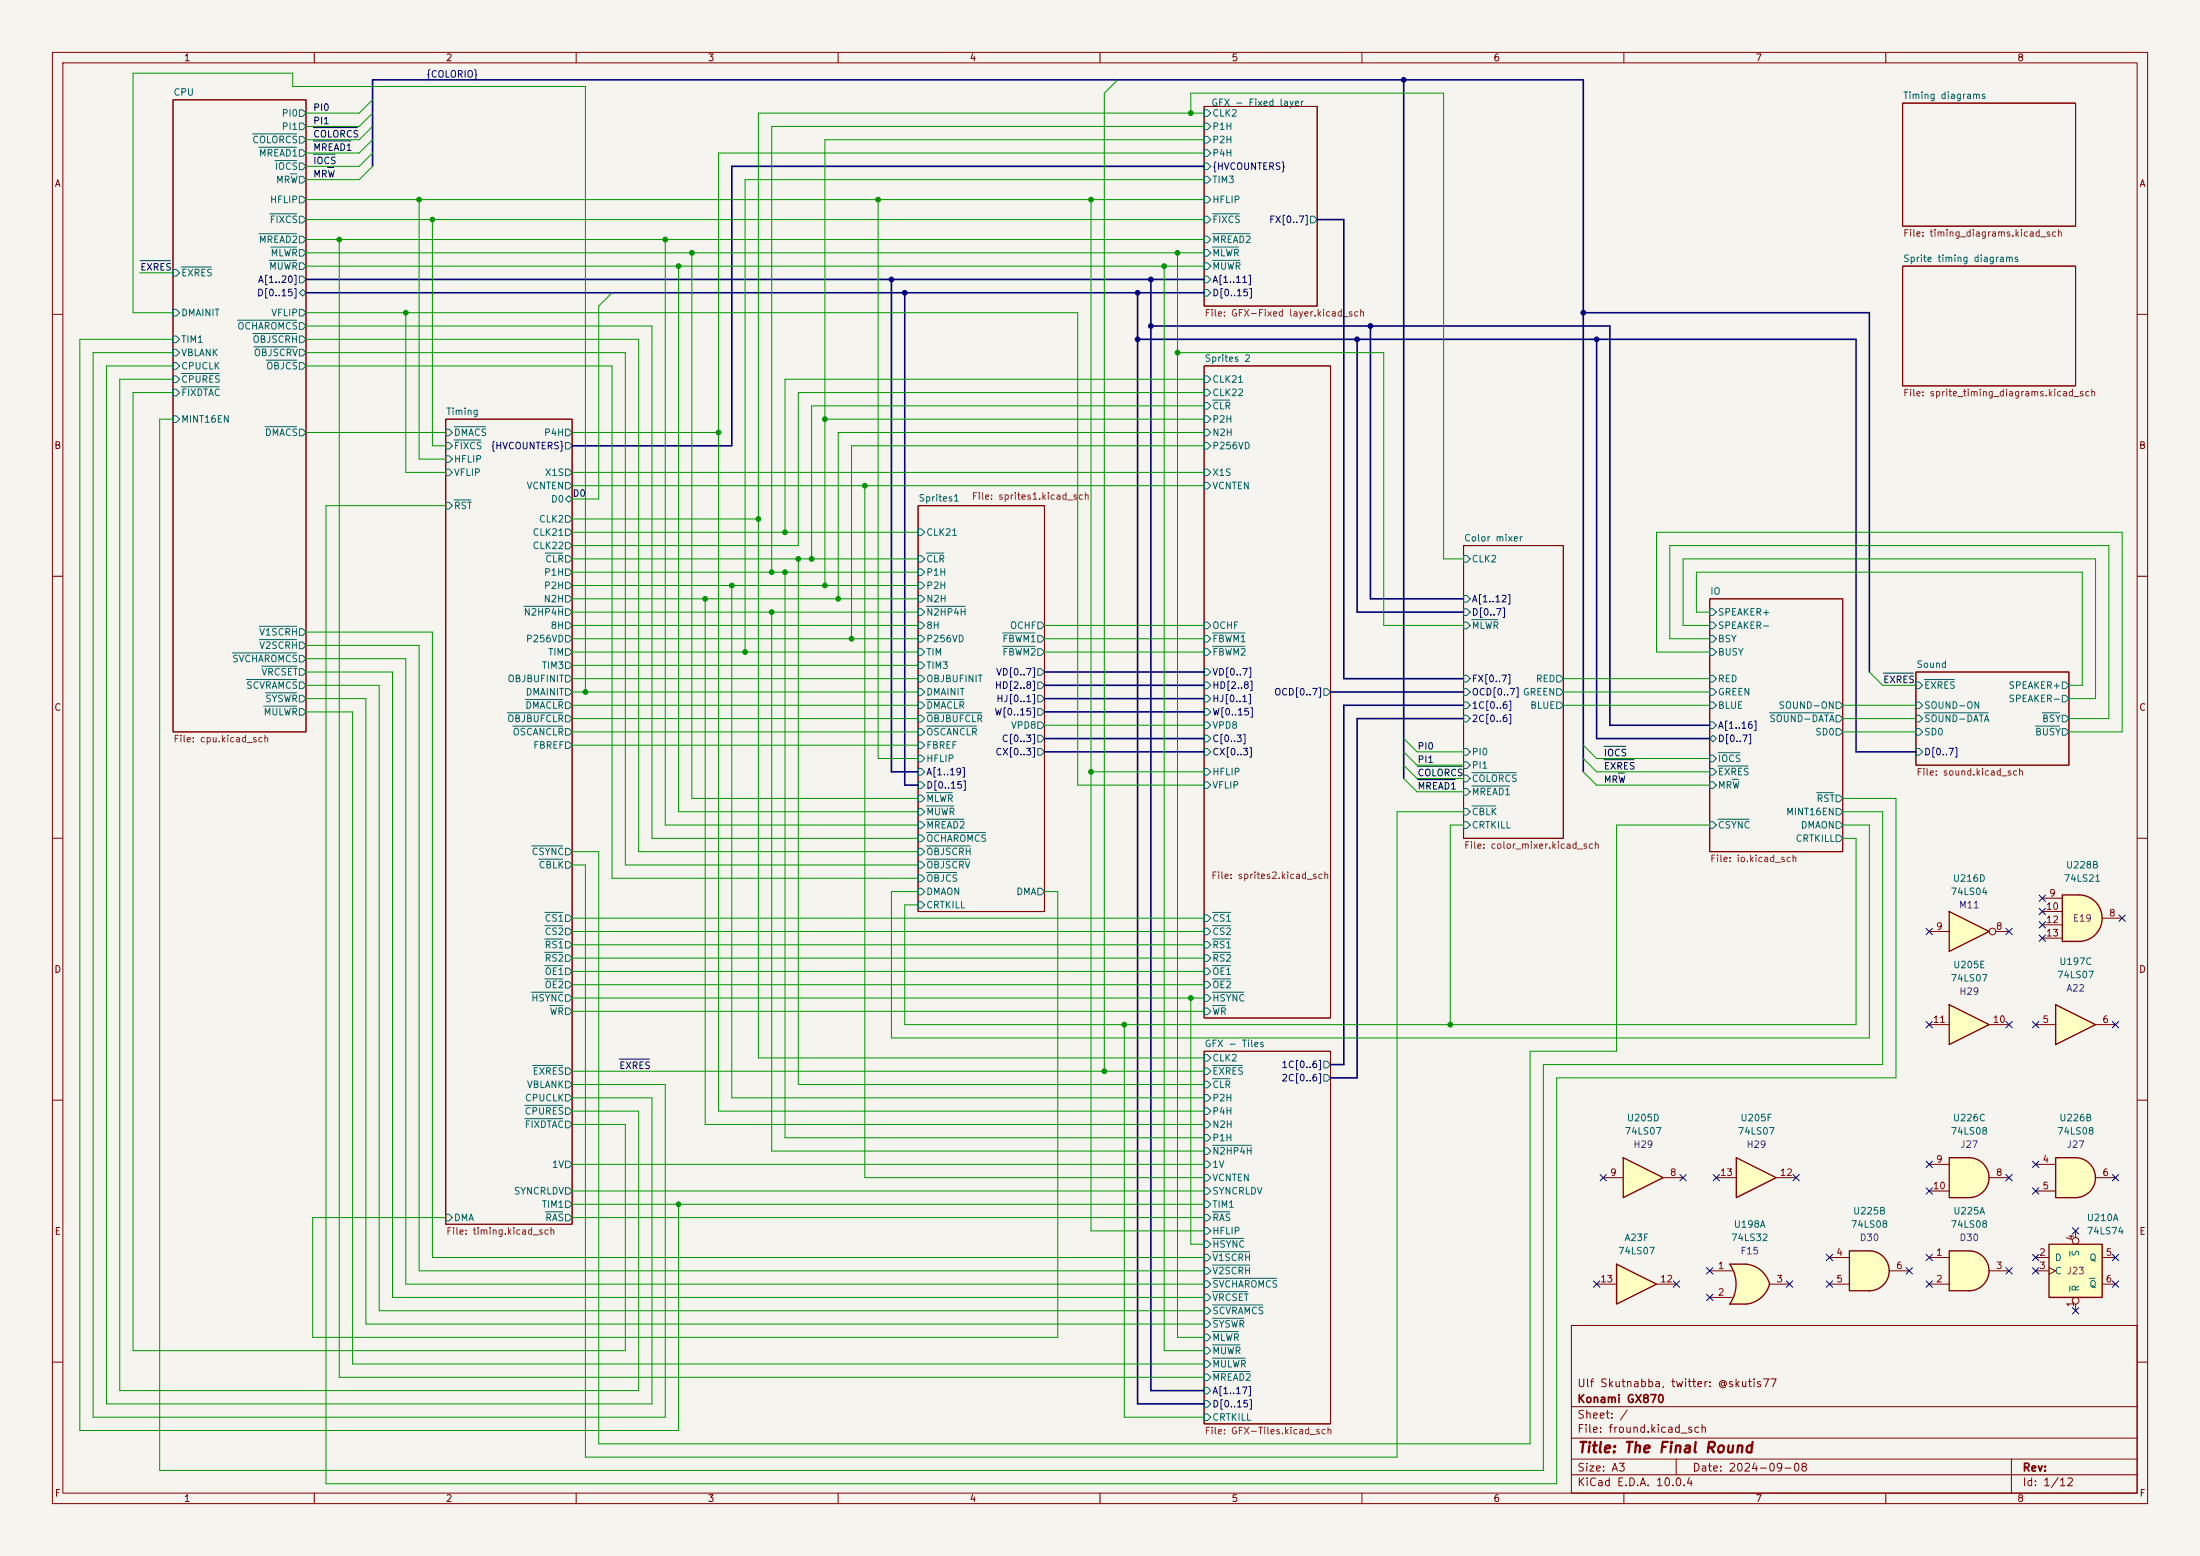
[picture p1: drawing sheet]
<svg xmlns="http://www.w3.org/2000/svg" width="420mm" height="297mm" viewBox="0 0 420 297" stroke-linecap="round" stroke-linejoin="round" font-family="sans-serif">
<path d="M0 0h420v297h-420z" fill="#f5f4ef" stroke="#f5f4ef" stroke-width=".19"/>
<g fill="none" stroke="#840000" stroke-width=".19">
<path d="M10 10h400v277h-400zM12 12h396v273h-396zM33 19.1h25.4v120.6h-25.4zM60 10v2M110 10v2M160 10v2M210 10v2M260 10v2M310 10v2M360 10v2M363.2 19.7h33v23.5h-33zM229.9 20.3h21.6v38.1h-21.6z"/>
<path d="M363.2 50.8h33v22.9h-33zM10 60h2M229.9 69.9h24.1v124.4h-24.1zM408 60h2M85.1 80h24.1v153.7h-24.1zM175.3 96.5h24.1v77.5h-24.1zM10 110h2M279.4 104.1h19v55.9h-19zM326.4 114.3h25.4v48.3h-25.4zM408 110h2M365.8 128.3h29.2v17.8h-29.2zM10 160h2"/>
<path d="M408 160h2M10 210h2M229.9 200.7h24.1v71.1h-24.1zM408 210h2M300 253h108v32h-108zM10 260h2M300 278.5h108M300 274.5h108M300 268.5h108M320 278.5v3M384 278.5v6.5M408 260h2"/>
<path d="M60 285v2M110 285v2M160 285v2M210 285v2M260 285v2M300 281.5h108M310 285v2M360 285v2"/>
</g>
<g fill="none" stroke="#006464" stroke-width=".19">
<path d="M48.2 25.6h8.4M49.4 28.1h7.2M52.5 30.6h4.1M55.4 33.2h1.2M57.1 33.7h.7l.6 .6-.6 .6h-.7zM57.1 28.6h.7l.6 .6-.6 .6h-.7zM57.1 23.5h.7l.6 .6-.6 .7h-.7zM57.1 21h.7l.6 .6-.6 .6h-.7zM57.1 37.5h.7l.6 .6-.6 .6h-.7zM57.1 26h.7l.6 .7-.6 .6h-.7zM57.1 31.1h.7l.6 .7-.6 .6h-.7zM229.9 26h.6l.6 .7-.6 .6h-.6z"/>
<path d="M229.9 33.7h.6l.6 .6-.6 .6h-.6zM229.9 23.5h.6l.6 .6-.6 .7h-.6zM229.9 28.6h.6l.6 .6-.6 .6h-.6zM229.9 37.5h.6l.6 .6-.6 .6h-.6zM229.9 21h.6l.6 .6-.6 .6h-.6zM229.9 31.1h.6l.6 .7-.6 .6h-.6zM33 59.1h.7l.6 .6-.6 .6h-.7zM33 51.4h.7l.6 .7-.6 .6h-.7zM34.6 51h5.7M49.4 44.6h7.2M51.4 49.7h5.2M51.5 40.8h5.1"/>
<path d="M51.7 47.2h4.9M57.1 47.6h.7l.6 .7-.6 .6h-.7zM57.1 50.2h.7l.6 .6-.6 .6h-.7zM57.1 45.1h.7l.6 .6-.6 .7h-.7zM57.1 59.1h.7l.6 .6-.6 .6h-.7zM57.1 41.3h.7l.6 .6-.6 .6h-.7zM57.1 52.7h.7l.6 .6-.6 .7h-.7zM57.1 55.9l.7-.7 .6 .7-.6 .6zM229.9 41.3h.6l.6 .6-.6 .6h-.6zM229.9 50.2h.6l.6 .6-.6 .6h-.6zM229.9 47.6h.6l.6 .7-.6 .6h-.6zM229.9 45.1h.6l.6 .6-.6 .7h-.6z"/>
<path d="M229.9 55.2h.6l.6 .7-.6 .6h-.6zM229.9 52.7h.6l.6 .6-.6 .7h-.6zM231.5 40.8h5.1M231.5 49.7h5.2M231.5 47.2h4.9M231.5 44.6h7.1M250.2 41.3h.6l.7 .6-.7 .6h-.6zM33 69.2h.7l.6 .7-.6 .6h-.7zM33 71.8h.7l.6 .6-.6 .6h-.7zM33 74.3h.7l.6 .6-.6 .7h-.7zM33 64.1h.7l.6 .7-.6 .6h-.7zM33 79.4h.7l.6 .6-.6 .6h-.7z"/>
<path d="M33 66.7h.7l.6 .6-.6 .6h-.7zM34.6 71.3h7.3M34.6 73.8h7.3M45.3 61.1h11.3M48.2 63.7h8.4M48.5 66.2h8.1M50.8 68.7h5.8M57.1 64.1h.7l.6 .7-.6 .6h-.7zM57.1 66.7h.7l.6 .6-.6 .6h-.7zM57.1 61.6h.7l.6 .6-.6 .7h-.7zM57.1 69.2h.7l.6 .7-.6 .6h-.7zM229.9 76.8h.6l.6 .7-.6 .6h-.6z"/>
<path d="M229.9 74.3h.6l.6 .6-.6 .7h-.6zM229.9 79.4h.6l.6 .6-.6 .6h-.6zM229.9 71.8h.6l.6 .6-.6 .6h-.6zM231.5 76.4h3.3M50.6 81.4h6M57.1 81.9h.7l.6 .7-.6 .6h-.7zM85.1 84.5h.6l.7 .6-.7 .6h-.6zM85.1 87h.6l.7 .6-.7 .7h-.6zM85.1 89.5h.6l.7 .7-.7 .6h-.6zM85.1 81.9h.6l.7 .7-.7 .6h-.6zM85.1 95.9h.6l.7 .6-.7 .7h-.6zM86.7 84h5.1"/>
<path d="M86.7 81.4h6M86.7 95.4h3.2M107.9 98.4h.7l.6 .7-.6 .6h-.7zM107.9 89.5h.7l.6 .7-.6 .6h-.7zM107.9 92.1h.7l.6 .6-.6 .6h-.7zM107.9 81.9h.7l.6 .7-.6 .6h-.7zM107.9 95.3l.7-.7 .6 .7-.6 .6zM107.9 84.5h.7l.6 .6-.6 .6h-.7zM229.9 84.5h.6l.6 .6-.6 .6h-.6zM229.9 81.9h.6l.6 .7-.6 .6h-.6zM229.9 89.5h.6l.6 .7-.6 .6h-.6zM229.9 92.1h.6l.6 .6-.6 .6h-.6z"/>
<path d="M49.5 119.5h7.1M100 115.7h7.4M104.1 105.6h3.3M107.9 108.6h.7l.6 .6-.6 .7h-.7zM107.9 103.5h.7l.6 .6-.6 .7h-.7zM107.9 101h.7l.6 .6-.6 .6h-.7zM107.9 106h.7l.6 .7-.6 .6h-.7zM107.9 113.7h.7l.6 .6-.6 .6h-.7zM107.9 116.2h.7l.6 .6-.6 .7h-.7zM107.9 111.1h.7l.6 .7-.6 .6h-.7zM107.9 118.7h.7l.6 .7-.6 .6h-.7zM175.3 101h.6l.6 .6-.6 .6h-.6z"/>
<path d="M175.3 106h.6l.6 .7-.6 .6h-.6zM175.3 116.2h.6l.6 .6-.6 .7h-.6zM175.3 108.6h.6l.6 .6-.6 .7h-.6zM175.3 113.7h.6l.6 .6-.6 .6h-.6zM175.3 111.1h.6l.6 .7-.6 .6h-.6zM175.3 118.7h.6l.6 .7-.6 .6h-.6zM176.8 105.6h3.4M176.8 115.7h7.5M198.1 118.7h.7l.6 .7-.6 .6h-.7zM229.9 118.7h.6l.6 .7-.6 .6h-.6zM279.4 106h.6l.7 .7-.7 .6h-.6zM279.4 118.7h.6l.7 .7-.7 .6h-.6z"/>
<path d="M279.4 116.2h.6l.7 .6-.7 .7h-.6zM279.4 113.7h.6l.7 .6-.7 .6h-.6zM281 118.3h4.9M326.4 116.2h.6l.7 .6-.7 .7h-.6zM326.4 118.7h.6l.7 .7-.7 .6h-.6zM44.4 124.6h12.2M47 129.7h9.6M49.5 122.1h7.1M49.9 127.2h6.7M50.4 134.8h6.2M50.7 132.2h5.9M57.1 135.3h.7l.6 .6-.6 .6h-.7z"/>
<path d="M57.1 120h.7l.6 .7-.6 .6h-.7zM57.1 122.6h.7l.6 .6-.6 .6h-.7zM57.1 132.7h.7l.6 .7-.6 .6h-.7zM57.1 125.1h.7l.6 .6-.6 .7h-.7zM57.1 130.2h.7l.6 .6-.6 .6h-.7zM57.1 127.6h.7l.6 .7-.6 .6h-.7zM96.9 136.1h10.5M97.9 138.6h9.5M100.3 133.5h7.1M107.9 139.1h.7l.6 .6-.6 .6h-.7zM107.9 134h.7l.6 .6-.6 .7h-.7zM107.9 123.8h.7l.6 .7-.6 .6h-.7z"/>
<path d="M107.9 126.4h.7l.6 .6-.6 .6h-.7zM107.9 128.9h.7l.6 .6-.6 .7h-.7zM107.9 136.5h.7l.6 .7-.6 .6h-.7zM107.9 131.4h.7l.6 .7-.6 .6h-.7zM107.9 121.3h.7l.6 .6-.6 .7h-.7zM175.3 128.9h.6l.6 .6-.6 .7h-.6zM175.3 126.4h.6l.6 .6-.6 .6h-.6zM175.3 123.8h.6l.6 .7-.6 .6h-.6zM175.3 134h.6l.6 .6-.6 .7h-.6zM175.3 131.4h.6l.6 .7-.6 .6h-.6zM175.3 136.5h.6l.6 .7-.6 .6h-.6zM175.3 139.1h.6l.6 .6-.6 .6h-.6z"/>
<path d="M175.3 121.3h.6l.6 .6-.6 .7h-.6zM176.8 138.6h9.6M176.8 133.5h7.2M176.8 136.1h10.6M191.4 120.8h6.2M191.4 123.4h6.2M198.1 137.8h.7l.6 .6-.6 .7h-.7zM198.1 127.6h.7l.6 .7-.6 .6h-.7zM198.1 132.7h.7l.6 .7-.6 .6h-.7zM198.1 135.3h.7l.6 .6-.6 .6h-.7zM198.1 121.3h.7l.6 .6-.6 .7h-.7zM198.1 123.8h.7l.6 .7-.6 .6h-.7z"/>
<path d="M198.1 130.2h.7l.6 .6-.6 .6h-.7zM229.9 132.7h.6l.6 .7-.6 .6h-.6zM229.9 127.6h.6l.6 .7-.6 .6h-.6zM229.9 130.2h.6l.6 .6-.6 .6h-.6zM229.9 135.3h.6l.6 .6-.6 .6h-.6zM229.9 137.8h.6l.6 .6-.6 .7h-.6zM229.9 121.3h.6l.6 .6-.6 .7h-.6zM229.9 123.8h.6l.6 .7-.6 .6h-.6zM231.5 120.8h6.2M231.5 123.4h6.2M252.7 131.4h.7l.6 .7-.6 .6h-.7zM279.4 134h.6l.7 .6-.7 .7h-.6z"/>
<path d="M279.4 131.4h.6l.7 .7-.7 .6h-.6zM279.4 128.9h.6l.7 .6-.7 .7h-.6zM279.4 136.5h.6l.7 .7-.7 .6h-.6zM297.2 128.9h.6l.6 .6-.6 .7h-.6zM297.2 131.4h.6l.6 .7-.6 .6h-.6zM297.2 134h.6l.6 .6-.6 .7h-.6zM326.4 123.8h.6l.7 .7-.7 .6h-.6zM326.4 121.3h.6l.7 .6-.7 .7h-.6zM326.4 137.8h.6l.7 .6-.7 .7h-.6zM326.4 131.4h.6l.7 .7-.7 .6h-.6zM326.4 128.9h.6l.7 .6-.7 .7h-.6zM326.4 134h.6l.7 .6-.7 .7h-.6z"/>
<path d="M337.8 136.1h12.2M350.5 134h.7l.6 .6-.6 .7h-.7zM350.5 136.5h.7l.6 .7-.6 .6h-.7zM350.5 139.1h.7l.6 .6-.6 .6h-.7zM365.8 130.2h.6l.6 .6-.6 .6h-.6zM365.8 136.5h.6l.6 .7-.6 .6h-.6zM365.8 134h.6l.6 .6-.6 .7h-.6zM365.8 139.1h.6l.6 .6-.6 .6h-.6zM367.3 136.1h12.3M367.3 129.7h5.8M388.5 138.6h4.7M389.9 136.1h3.3"/>
<path d="M393.7 139.1h.6l.7 .6-.7 .6h-.6zM393.7 130.2h.6l.7 .6-.7 .6h-.6zM393.7 132.7h.6l.7 .7-.7 .6h-.6zM393.7 136.5h.6l.7 .7-.7 .6h-.6zM107.9 141.6h.7l.6 .6-.6 .7h-.7zM175.3 141.6h.6l.6 .6-.6 .7h-.6zM175.3 154.3h.6l.6 .6-.6 .7h-.6zM175.3 151.8h.6l.6 .6-.6 .6h-.6zM175.3 156.8h.6l.6 .7-.6 .6h-.6zM175.3 144.1h.6l.6 .7-.6 .6h-.6zM175.3 146.7h.6l.6 .6-.6 .7h-.6zM175.3 149.2h.6l.6 .7-.6 .6h-.6z"/>
<path d="M175.3 159.4h.6l.6 .6-.6 .7h-.6zM176.8 153.8h5.3M176.8 151.3h5M176.8 156.4h7.2M176.8 158.9h11.3M198.1 140.3h.7l.6 .7-.6 .6h-.7zM198.1 142.9h.7l.6 .6-.6 .6h-.7zM229.9 142.9h.6l.6 .6-.6 .6h-.6zM229.9 140.3h.6l.6 .7-.6 .6h-.6zM229.9 146.7h.6l.6 .6-.6 .7h-.6zM229.9 149.2h.6l.6 .7-.6 .6h-.6zM279.4 154.3h.6l.7 .6-.7 .7h-.6z"/>
<path d="M279.4 150.5h.6l.7 .6-.7 .7h-.6zM279.4 156.8h.6l.7 .7-.7 .6h-.6zM279.4 145.4h.6l.7 .7-.7 .6h-.6zM279.4 142.9h.6l.7 .6-.7 .6h-.6zM279.4 148h.6l.7 .6-.7 .6h-.6zM281 153.8h4.6M281 150h7.2M281 147.5h8.4M326.4 144.1h.6l.7 .7-.7 .6h-.6zM326.4 146.7h.6l.7 .6-.7 .7h-.6zM326.4 141l.6-.7 .7 .7-.7 .6zM326.4 156.8h.6l.7 .7-.7 .6h-.6z"/>
<path d="M326.4 149.2h.6l.7 .7-.7 .6h-.6zM328 156.4h5.9M328 143.7h4.1M328 146.2h5.7M330.7 148.8h1.2M346.8 151.3h3.2M350.5 156.8h.7l.6 .7-.6 .6h-.7zM350.5 154.3h.7l.6 .6-.6 .7h-.7zM350.5 159.4h.7l.6 .6-.6 .7h-.7zM350.5 151.8h.7l.6 .6-.6 .6h-.7zM365.8 142.9h.6l.6 .6-.6 .6h-.6zM101.5 161.5h5.9"/>
<path d="M102.8 164h4.6M104 174.2h3.4M104 179.2h3.4M104 176.7h3.4M107.9 161.9h.7l.6 .7-.6 .6h-.7zM107.9 174.6h.7l.6 .7-.6 .6h-.7zM107.9 179.7h.7l.6 .6-.6 .7h-.7zM107.9 164.5h.7l.6 .6-.6 .6h-.7zM107.9 177.2h.7l.6 .6-.6 .6h-.7zM175.3 161.9h.6l.6 .7-.6 .6h-.6zM175.3 164.5h.6l.6 .6-.6 .6h-.6zM175.3 167h.6l.6 .6-.6 .7h-.6z"/>
<path d="M175.3 169.5h.6l.6 .7-.6 .6h-.6zM175.3 172.1h.6l.6 .6-.6 .7h-.6zM176.8 161.5h8.4M176.8 164h8.2M176.8 166.5h5.8M198.1 169.5h.7l.6 .7-.6 .6h-.7zM229.9 174.6h.6l.6 .7-.6 .6h-.6zM229.9 179.7h.6l.6 .6-.6 .7h-.6zM229.9 177.2h.6l.6 .6-.6 .6h-.6zM231.5 174.2h3.4M231.5 179.2h3.4M231.5 176.7h3.4"/>
<path d="M101.5 189.4h5.9M104 184.3h3.4M104 186.9h3.4M104 181.8h3.4M105 191.9h2.4M107.9 189.9h.7l.6 .6-.6 .6h-.7zM107.9 192.4h.7l.6 .6-.6 .7h-.7zM107.9 184.8h.7l.6 .6-.6 .7h-.7zM107.9 187.3h.7l.6 .7-.6 .6h-.7zM107.9 182.2h.7l.6 .7-.6 .6h-.7zM229.9 192.4h.6l.6 .6-.6 .7h-.6zM229.9 189.9h.6l.6 .6-.6 .6h-.6z"/>
<path d="M229.9 184.8h.6l.6 .6-.6 .7h-.6zM229.9 182.2h.6l.6 .7-.6 .6h-.6zM229.9 187.3h.6l.6 .7-.6 .6h-.6zM231.5 189.4h5.9M231.5 191.9h2.4M231.5 184.3h3.4M231.5 186.9h3.4M231.5 181.8h3.4M100.2 213.5h7.2M100.2 211h7.2M101.7 203.4h5.7M107.9 214h.7l.6 .6-.6 .7h-.7z"/>
<path d="M107.9 203.8h.7l.6 .7-.6 .6h-.7zM107.9 211.5h.7l.6 .6-.6 .6h-.7zM107.9 208.9h.7l.6 .7-.6 .6h-.7zM107.9 206.4h.7l.6 .6-.6 .6h-.7zM229.9 208.9h.6l.6 .7-.6 .6h-.6zM229.9 211.5h.6l.6 .6-.6 .6h-.6zM229.9 214h.6l.6 .6-.6 .7h-.6zM229.9 201.3h.6l.6 .6-.6 .7h-.6zM229.9 216.5h.6l.6 .7-.6 .6h-.6zM229.9 206.4h.6l.6 .6-.6 .6h-.6zM229.9 219.1h.6l.6 .6-.6 .6h-.6zM229.9 203.8h.6l.6 .7-.6 .6h-.6z"/>
<path d="M231.5 203.4h5.7M231.5 205.9h3.3M231.5 218.6h7.4M252.7 205.1h.7l.6 .6-.6 .7h-.7zM252.7 202.6h.7l.6 .6-.6 .6h-.7zM85.1 231.8h.6l.7 .6-.7 .6h-.6zM104.1 231.3h3.3M107.9 226.7h.7l.6 .6-.6 .7h-.7zM107.9 229.2h.7l.6 .7-.6 .6h-.7zM107.9 231.8h.7l.6 .6-.6 .6h-.7zM107.9 221.6h.7l.6 .6-.6 .7h-.7zM229.9 231.8h.6l.6 .6-.6 .6h-.6z"/>
<path d="M229.9 224.2h.6l.6 .6-.6 .6h-.6zM229.9 236.9h.6l.6 .6-.6 .6h-.6zM229.9 226.7h.6l.6 .6-.6 .7h-.6zM229.9 221.6h.6l.6 .6-.6 .7h-.6zM229.9 229.2h.6l.6 .7-.6 .6h-.6zM229.9 234.3h.6l.6 .6-.6 .7h-.6zM229.9 239.4h.6l.6 .6-.6 .7h-.6zM231.5 231.3h3.3M231.5 236.4h5.9M231.5 238.9h7.1M229.9 257.2h.6l.6 .6-.6 .6h-.6zM229.9 254.6h.6l.6 .7-.6 .6h-.6z"/>
<path d="M229.9 259.7h.6l.6 .6-.6 .7h-.6zM229.9 252.1h.6l.6 .6-.6 .7h-.6zM229.9 249.6h.6l.6 .6-.6 .6h-.6zM229.9 244.5h.6l.6 .6-.6 .6h-.6zM229.9 241.9h.6l.6 .7-.6 .6h-.6zM229.9 247h.6l.6 .6-.6 .7h-.6zM231.5 256.7h5.2M231.5 254.2h4.9M231.5 259.2h6.2M231.5 251.6h5.9M231.5 249.1h9.6M231.5 244h12.2"/>
<path d="M231.5 241.5h7.1M231.5 246.5h6.7M229.9 269.9h.6l.6 .6-.6 .6h-.6zM229.9 262.3h.6l.6 .6-.6 .6h-.6zM229.9 264.8h.6l.6 .6-.6 .7h-.6zM229.9 267.3h.6l.6 .7-.6 .6h-.6zM231.5 261.8h7.1"/>
</g>
<path d="M330.2 241.3h3.2M330.2 248.9h3.2" fill="none" stroke="#ffffc2" stroke-width=".19"/>
<g fill="#ffffc2" stroke="#ffffc2" stroke-width=".19">
<path d="M332.8 243.8l5 1.3a5.2 5.2 0 0 1-4.4 3.8z"/>
<path d="M333.4 241.3a5.1 5.1 0 0 1 4.4 3.8l-5 1.3z"/>
</g>
<path d="M330.2 241.3h3.2v7.6h-3.2a6.7 6.7 0 0 0 0-7.6z" fill="#ffffc2"/>
<path d="M333.4 241.3h-3.2a6.6 6.6 0 0 1 0 7.6h3.2M333.4 241.3a5.1 5.1 0 0 1 4.4 3.8 5.2 5.2 0 0 1-4.4 3.8" fill="none" stroke="#840000" stroke-width=".25"/>
<path d="M326.4 242.6h4.3M326.4 247.6h4.3M337.8 245.1h3.8" fill="none" stroke="#840000" stroke-width=".19"/>
<path d="M308.6 241.3l7.6 3.8-7.6 3.8z" fill="#ffffc2"/>
<path d="M308.6 241.3l7.6 3.8-7.6 3.8z" fill="none" stroke="#840000" stroke-width=".25"/>
<path d="M304.8 245.1h3.8M316.2 245.1h3.8" fill="none" stroke="#840000" stroke-width=".19"/>
<path d="M396.2 221a3.8 3.8 0 0 1 3.8 3.8 3.8 3.8 0 0 1-3.8 3.8z" fill="#ffffc2" stroke="#ffffc2" stroke-width=".19"/>
<path d="M392.4 221h3.8v7.6h-3.8z" fill="#ffffc2"/>
<path d="M392.4 221h3.8a3.8 3.8 0 0 1 3.8 3.8 3.8 3.8 0 0 1-3.8 3.8h-3.8z" fill="none" stroke="#840000" stroke-width=".25"/>
<path d="M388.6 222.2h3.8M388.6 227.3h3.8M400 224.8h3.9" fill="none" stroke="#840000" stroke-width=".19"/>
<path d="M375.9 221a3.8 3.8 0 0 1 3.8 3.8 3.8 3.8 0 0 1-3.8 3.8z" fill="#ffffc2" stroke="#ffffc2" stroke-width=".19"/>
<path d="M372.1 221h3.8v7.6h-3.8z" fill="#ffffc2"/>
<path d="M372.1 221h3.8a3.8 3.8 0 0 1 3.8 3.8 3.8 3.8 0 0 1-3.8 3.8h-3.8z" fill="none" stroke="#840000" stroke-width=".25"/>
<path d="M368.3 222.2h3.8M368.3 227.3h3.8M379.7 224.8h3.8" fill="none" stroke="#840000" stroke-width=".19"/>
<path d="M375.9 238.8a3.8 3.8 0 0 1 3.8 3.8 3.8 3.8 0 0 1-3.8 3.8z" fill="#ffffc2" stroke="#ffffc2" stroke-width=".19"/>
<path d="M372.1 238.8h3.8v7.6h-3.8z" fill="#ffffc2"/>
<path d="M372.1 238.8h3.8a3.8 3.8 0 0 1 3.8 3.8 3.8 3.8 0 0 1-3.8 3.8h-3.8z" fill="none" stroke="#840000" stroke-width=".25"/>
<path d="M368.3 240h3.8M368.3 245.1h3.8M379.7 242.6h3.8" fill="none" stroke="#840000" stroke-width=".19"/>
<path d="M372.1 174l7.6 3.8-7.6 3.8z" fill="#ffffc2"/>
<path d="M372.1 174l7.6 3.8-7.6 3.8z" fill="none" stroke="#840000" stroke-width=".25"/>
<g fill="none" stroke="#840000" stroke-width=".19">
<path d="M368.3 177.8h3.8M381 177.8h2.5"/>
<circle cx="380.4" cy="177.8" r=".63"/>
</g>
<path d="M396.9 170.8a4.4 4.4 0 0 1 4.4 4.5 4.4 4.4 0 0 1-4.4 4.4z" fill="#ffffc2" stroke="#ffffc2" stroke-width=".19"/>
<path d="M393.7 170.8h3.2v8.9h-3.2z" fill="#ffffc2"/>
<path d="M393.7 170.8h3.2a4.4 4.4 0 0 1 4.4 4.5 4.4 4.4 0 0 1-4.4 4.4h-3.2z" fill="none" stroke="#840000" stroke-width=".25"/>
<path d="M389.9 171.5h3.8M389.9 174h3.8M389.9 176.5h3.8M389.9 179.1h3.8M401.3 175.3h3.8" fill="none" stroke="#840000" stroke-width=".19"/>
<path d="M356.9 238.8a3.8 3.8 0 0 1 3.8 3.8 3.8 3.8 0 0 1-3.8 3.8z" fill="#ffffc2" stroke="#ffffc2" stroke-width=".19"/>
<path d="M353.1 238.8h3.8v7.6h-3.8z" fill="#ffffc2"/>
<path d="M353.1 238.8h3.8a3.8 3.8 0 0 1 3.8 3.8 3.8 3.8 0 0 1-3.8 3.8h-3.8z" fill="none" stroke="#840000" stroke-width=".25"/>
<path d="M349.2 240h3.9M349.2 245.1h3.9M360.7 242.6h3.8" fill="none" stroke="#840000" stroke-width=".19"/>
<path d="M372.1 191.8l7.6 3.8-7.6 3.8z" fill="#ffffc2"/>
<path d="M372.1 191.8l7.6 3.8-7.6 3.8z" fill="none" stroke="#840000" stroke-width=".25"/>
<path d="M368.3 195.6h3.8M379.7 195.6h3.8" fill="none" stroke="#840000" stroke-width=".19"/>
<path d="M392.4 191.8l7.6 3.8-7.6 3.8z" fill="#ffffc2"/>
<path d="M392.4 191.8l7.6 3.8-7.6 3.8z" fill="none" stroke="#840000" stroke-width=".25"/>
<path d="M388.6 195.6h3.8M400 195.6h3.9" fill="none" stroke="#840000" stroke-width=".19"/>
<path d="M331.5 221l7.6 3.8-7.6 3.8z" fill="#ffffc2"/>
<path d="M331.5 221l7.6 3.8-7.6 3.8z" fill="none" stroke="#840000" stroke-width=".25"/>
<path d="M327.7 224.8h3.8M339.1 224.8h3.8" fill="none" stroke="#840000" stroke-width=".19"/>
<path d="M391.2 237.5h10.1v10.1h-10.1z" fill="#ffffc2"/>
<path d="M391.2 237.5h10.1v10.1h-10.1z" fill="none" stroke="#840000" stroke-width=".25"/>
<g fill="none" stroke="#840000" stroke-width=".19">
<path d="M396.2 234.9v1.3M388.6 240h2.6M388.6 242.6h2.6M391.2 241.9l1.2 .7-1.2 .6M396.2 248.9v1.3M401.3 240h2.6M401.3 245.1h2.6"/>
<circle cx="396.2" cy="236.9" r=".63"/>
<circle cx="396.2" cy="248.3" r=".63"/>
</g>
<path d="M395.1 238.8v1M395.1 245.5v1M398.9 244h1.1" fill="none" stroke="#006464" stroke-width=".19"/>
<path d="M309.9 221l7.6 3.8-7.6 3.8z" fill="#ffffc2"/>
<path d="M309.9 221l7.6 3.8-7.6 3.8z" fill="none" stroke="#840000" stroke-width=".25"/>
<path d="M306.1 224.8h3.8M317.5 224.8h3.8" fill="none" stroke="#840000" stroke-width=".19"/>
<path d="M59.8 24.4h8.5M59.8 26.9h7.2M59.8 29.4h4.2M62.5 32h1.2M26.8 49.8h5.7M359.5 128.5h5.8M270.6 148.8h7.2M270.6 146.3h8.5M306.2 142.5h4.2M306.2 145h5.7M308.9 147.5h1.2M118.2 202.2h5.8" fill="none" stroke="#0f0f0f" stroke-width=".19"/>
<g fill="none" stroke="#000084" stroke-width=".3">
<path d="M268 15.2v133.4M71.1 31.8v-16.6h231.2v132.1M229.9 31.8h-90.2v53.3h-30.5M58.4 55.9h171.5M58.4 53.3h171.5M170.2 53.3v94h5.1M172.7 55.9v94h2.6M217.2 55.9v212.1h12.7M219.7 53.3v212.1h10.2M251.5 41.9h5v87.6h22.9M302.3 59.7h54.6v68.6M217.2 64.8h137.1v78.7h11.5"/>
<path d="M219.7 62.2h87.6v76.2h19.1M259.1 64.8v52h20.3M261.6 62.2v52.1h17.8M304.8 64.8v76.2h21.6M199.4 135.9h30.5M199.4 133.4h30.5M199.4 130.8h30.5M199.4 128.3h30.5M254 132.1h25.4M279.4 137.2h-20.3v68.5h-5.1M279.4 134.6h-22.9v68.6h-2.5M199.4 141h30.5"/>
<path d="M199.4 143.5h30.5"/>
</g>
<g fill="none" stroke="#009600" stroke-width=".19">
<path d="M71.1 19.1l-2.5 2.5h-10.2M213.4 15.2l-2.6 2.6v186.7M58.4 38.1h171.5M71.1 26.7l-2.5 2.5h-10.2M71.1 24.1l-2.5 2.6h-10.2M71.1 31.8l-2.5 2.5h-10.2M71.1 21.6l-2.5 2.5h-10.2M71.1 29.2l-2.5 2.6h-10.2M80 38.1v49.5h5.1M167.6 38.1v106.7h7.7M208.3 38.1v196.8h21.6M227.3 21.6v-3.8h48.3v88.9h3.8"/>
<path d="M229.9 29.2h-92.7v182.9h92.7M229.9 26.7h-72.4v85.1M229.9 34.3h-87.7v90.2M229.9 21.6h-85.1v180.3h85.1M229.9 24.1h-82.6v85.1M26.7 52.1h6.3M33 59.7h-7.6v-45.7h30.5v2.5h55.9v115.6M58.4 59.7h147.3v90.2h24.2M58.4 41.9h171.5M58.4 48.3h171.5M58.4 50.8h171.5M58.4 45.7h171.5"/>
<path d="M64.8 45.7v217.2h165.1M77.5 59.7v30.5h7.6M82.5 41.9v43.2h2.6M116.8 55.9l-2.5 2.5v36.9h-5.1M127 45.7v111.8h48.3M129.5 50.8v104.1h45.8M132.1 48.3v104.1h43.2M222.2 50.8v207h7.7M224.8 48.3v207h5.1M33 67.3h-15.2v203.2h109.2v-63.5h-17.8M33 74.9h-7.6v182.9h94v-43.2h-10.2M33 64.8h-17.8v208.2h114.3v-43.1"/>
<path d="M33 72.4h-10.1v193h99v-53.3h-12.7M33 69.9h-12.7v198.1h104.2v-58.4h-15.3M58.4 67.3h61v97.8h55.9M58.4 62.2h66.1v97.8h50.8M58.4 64.8h63.5v97.8h53.4M58.4 69.9h58.4v97.7h58.5M224.8 67.3h39.4v52.1h15.2M229.9 74.9h-77.5v29.2h-43.2M229.9 72.4h-80v29.2M229.9 77.5h-75v29.2M33 80h-2.5v200.7h264.1v-77.5h64.8v-48.3h-7.6M58.4 82.6h26.7"/>
<path d="M85.1 96.5h-22.9v186.7h235v-77.5h64.7v-53.3h-10.1M109.2 92.7h120.7M109.2 90.2h120.7M109.2 82.6h28M109.2 99.1h35.6M157.5 80h72.4M165.1 92.7v132.1h64.8M229.9 85.1h-67.3v36.8M229.9 82.6h-69.9v31.7M109.2 119.4h66.1M109.2 106.7h66.1M109.2 116.8h66.1"/>
<path d="M109.2 101.6h66.1M109.2 109.2h66.1M109.2 111.8h66.1M109.2 114.3h66.1M134.6 114.3v100.3h95.3M139.7 111.8v97.8h90.2M147.3 116.8v102.9h82.6M149.9 109.2v108h80M152.4 106.7v100.3h77.5M199.4 119.4h30.5M326.4 119.4h-5.1v-12.7h78.7v26.7h-5M326.4 116.8h-2.6v-7.6h73.7v21.6h-2.5"/>
<path d="M58.4 133.4h11.4v119.3h160.1M58.4 130.8h14v119.4h157.5M58.4 123.2h21.6v119.4h149.9M58.4 128.3h16.5v119.3h155M58.4 135.9h8.9v124.4h162.6M58.4 125.7h19.1v119.4h152.4M58.4 120.7h24.1v119.3h147.4M109.2 137.2h66.1M109.2 139.7h66.1M109.2 121.9h66.1M109.2 124.5h66.1M109.2 129.5h66.1"/>
<path d="M109.2 132.1h66.1M109.2 134.6h66.1M109.2 127h66.1M199.4 121.9h30.5M199.4 124.5h30.5M199.4 138.4h30.5M298.4 129.5h28M298.4 132.1h28M298.4 134.6h28M326.4 121.9h-7.6v-17.8h83.8v33.1h-7.6M326.4 124.5h-10.2v-22.9h88.9v38.1h-10.1M351.8 137.2h14"/>
<path d="M351.8 139.7h14M351.8 134.6h14M356.9 128.3l2.5 2.5h6.4M109.2 142.2h66.1M208.3 147.3h21.6M268 143.5l2.5 2.6h8.9M268 141l2.5 2.5h8.9M268 148.6l2.5 2.5h8.9M268 146.1l2.5 2.5h8.9M279.4 157.5h-2.5v38.1M279.4 154.9h-12.7v123.2h-154.9v-113h-2.6M302.3 142.2l2.5 2.6h21.6"/>
<path d="M302.3 144.8l2.5 2.5h21.6M302.3 147.3l2.5 2.6h21.6M326.4 157.5h-17.8v43.2h-16.5v74.9h-177.8v-113h-5.1M351.8 157.5h5.1v40.6h-186.7v-27.9h5.1M109.2 177.8h120.7M109.2 175.3h120.7M199.4 170.2h2.5v85.1h-142.2v-22.9h25.4M351.8 160h2.5v35.6h-181.6v-22.9h2.6M109.2 190.5h120.7M109.2 185.4h120.7M109.2 193h120.7M109.2 182.9h120.7"/>
<path d="M109.2 180.3h120.7M109.2 188h120.7M214.6 195.6v74.9h15.3M227.3 190.5v47h2.6M109.2 204.5h120.7M109.2 227.3h120.7M109.2 232.4h120.7M109.2 222.2h120.7M109.2 229.9h120.7"/>
</g>
<g fill="none" stroke="#000084" stroke-width=".19">
<path d="M367.7 177.2l1.2 1.2M368.9 177.2l-1.2 1.2M382.9 177.2l1.2 1.2M384.1 177.2l-1.2 1.2M389.3 175.9l1.2 1.2M389.3 178.5l1.2 1.2M389.3 170.8l1.2 1.3M389.3 173.4l1.2 1.2M390.5 178.5l-1.2 1.2M390.5 175.9l-1.2 1.2M390.5 170.8l-1.2 1.3M390.5 173.4l-1.2 1.2"/>
<path d="M404.5 174.7l1.2 1.2M405.7 174.7l-1.2 1.2M367.7 195l1.2 1.2M368.9 195l-1.2 1.2M382.9 195l1.2 1.2M384.1 195l-1.2 1.2M388 195l1.2 1.2M389.2 195l-1.2 1.2M403.3 195l1.2 1.2M404.5 195l-1.2 1.2M305.5 224.2l1.2 1.2M306.7 224.2l-1.2 1.2"/>
<path d="M320.7 224.2l1.2 1.2M321.9 224.2l-1.2 1.2M327.1 224.2l1.2 1.2M328.3 224.2l-1.2 1.2M342.3 224.2l1.2 1.2M343.5 224.2l-1.2 1.2M348.6 239.4l1.3 1.2M349.9 239.4l-1.3 1.2M367.7 226.7l1.2 1.2M367.7 239.4l1.2 1.2M367.7 221.6l1.2 1.3M368.9 226.7l-1.2 1.2"/>
<path d="M368.9 239.4l-1.2 1.2M368.9 221.6l-1.2 1.3M382.9 224.2l1.2 1.2M384.1 224.2l-1.2 1.2M388 226.7l1.2 1.2M388 221.6l1.2 1.3M388 239.4l1.2 1.2M389.2 221.6l-1.2 1.3M389.2 239.4l-1.2 1.2M389.2 226.7l-1.2 1.2M395.6 234.3l1.2 1.3M396.8 234.3l-1.2 1.3"/>
<path d="M403.3 239.4l1.2 1.2M403.3 224.2l1.2 1.2M404.5 239.4l-1.2 1.2M404.5 224.2l-1.2 1.2M304.2 244.5l1.2 1.2M305.4 244.5l-1.2 1.2M319.4 244.5l1.2 1.2M320.6 244.5l-1.2 1.2M325.8 247l1.2 1.3M325.8 242l1.2 1.2M327 247l-1.2 1.3M327 242l-1.2 1.2"/>
<path d="M341 244.5l1.2 1.2M342.2 244.5l-1.2 1.2M348.6 244.5l1.3 1.2M349.9 244.5l-1.3 1.2M363.9 242l1.2 1.2M365.1 242l-1.2 1.2M367.7 244.5l1.2 1.2M368.9 244.5l-1.2 1.2M382.9 242l1.2 1.2M384.1 242l-1.2 1.2M388 242l1.2 1.2M389.2 242l-1.2 1.2"/>
<path d="M395.6 249.6l1.2 1.2M396.8 249.6l-1.2 1.2M403.3 244.5l1.2 1.2M404.5 244.5l-1.2 1.2"/>
</g>
<g fill="#000084" stroke="#000084" stroke-width=".19">
<circle cx="302.3" cy="59.7" r=".46"/>
<circle cx="261.6" cy="62.2" r=".46"/>
<circle cx="304.8" cy="64.8" r=".46"/>
<circle cx="268" cy="15.2" r=".46"/>
<circle cx="259.1" cy="64.8" r=".46"/>
<circle cx="219.7" cy="62.2" r=".46"/>
<circle cx="219.7" cy="53.3" r=".46"/>
<circle cx="217.2" cy="64.8" r=".46"/>
<circle cx="170.2" cy="53.3" r=".46"/>
<circle cx="217.2" cy="55.9" r=".46"/>
<circle cx="172.7" cy="55.9" r=".46"/>
</g>
<g fill="#009600" stroke="#009600" stroke-width=".19">
<circle cx="227.3" cy="21.6" r=".46"/>
<circle cx="222.2" cy="50.8" r=".46"/>
<circle cx="224.8" cy="48.3" r=".46"/>
<circle cx="276.9" cy="195.6" r=".46"/>
<circle cx="227.3" cy="190.5" r=".46"/>
<circle cx="224.8" cy="67.3" r=".46"/>
<circle cx="210.8" cy="204.5" r=".46"/>
<circle cx="129.5" cy="229.9" r=".46"/>
<circle cx="111.8" cy="132.1" r=".46"/>
<circle cx="157.5" cy="111.8" r=".46"/>
<circle cx="160" cy="114.3" r=".46"/>
<circle cx="134.6" cy="114.3" r=".46"/>
<circle cx="139.7" cy="111.8" r=".46"/>
<circle cx="142.2" cy="124.5" r=".46"/>
<circle cx="147.3" cy="116.8" r=".46"/>
<circle cx="144.8" cy="99.1" r=".46"/>
<circle cx="165.1" cy="92.7" r=".46"/>
<circle cx="157.5" cy="80" r=".46"/>
<circle cx="137.2" cy="82.6" r=".46"/>
<circle cx="149.9" cy="109.2" r=".46"/>
<circle cx="154.9" cy="106.7" r=".46"/>
<circle cx="152.4" cy="106.7" r=".46"/>
<circle cx="149.9" cy="101.6" r=".46"/>
<circle cx="147.3" cy="109.2" r=".46"/>
<circle cx="129.5" cy="50.8" r=".46"/>
<circle cx="127" cy="45.7" r=".46"/>
<circle cx="132.1" cy="48.3" r=".46"/>
<circle cx="167.6" cy="38.1" r=".46"/>
<circle cx="162.6" cy="121.9" r=".46"/>
<circle cx="208.3" cy="147.3" r=".46"/>
<circle cx="214.6" cy="195.6" r=".46"/>
<circle cx="64.8" cy="45.7" r=".46"/>
<circle cx="82.5" cy="41.9" r=".46"/>
<circle cx="80" cy="38.1" r=".46"/>
<circle cx="77.5" cy="59.7" r=".46"/>
<circle cx="208.3" cy="38.1" r=".46"/>
</g>
<text font-size="2" fill="#840000" x="301" y="277.8">Title: The Final Round</text>
<g font-size="1.5" fill="#840000">
<text x="301" y="268.1">Konami GX870</text>
<text x="301" y="265.1">Ulf Skutnabba, twitter: @skutis77</text>
<text x="301" y="273.8">File: fround.kicad_sch</text>
<text x="301" y="271.1">Sheet: /</text>
<text x="301" y="281.2">Size: A3</text>
<text x="323" y="281.2">Date: 2024-09-08</text>
<text x="386" y="281.2">Rev:</text>
<text x="301" y="284">KiCad E.D.A. 10.0.4</text>
<text x="386" y="284">Id: 1/12</text>
</g>
<g font-size="1.3" fill="#840000">
<text x="35" y="12">1</text>
<text x="85" y="12">2</text>
<text x="135" y="12">3</text>
<text x="185" y="12">4</text>
<text x="235" y="12">5</text>
<text x="285" y="12">6</text>
<text x="335" y="12">7</text>
<text x="385" y="12">8</text>
<text x="10.3" y="36">A</text>
<text x="408.3" y="36">A</text>
<text x="10.3" y="86">B</text>
<text x="408.2" y="86">B</text>
<text x="10.3" y="136">C</text>
<text x="408.2" y="136">C</text>
<text x="10.3" y="186">D</text>
<text x="408.2" y="186">D</text>
<text x="10.3" y="236">E</text>
<text x="408.3" y="236">E</text>
<text x="10.3" y="286">F</text>
<text x="35" y="287">1</text>
<text x="85" y="287">2</text>
<text x="135" y="287">3</text>
<text x="185" y="287">4</text>
<text x="235" y="287">5</text>
<text x="285" y="287">6</text>
<text x="335" y="287">7</text>
<text x="385" y="287">8</text>
<text x="408.3" y="286">F</text>
</g>
<g font-size="1.3" fill="#000084">
<text x="81.3" y="15.1">{COLORIO}</text>
<text x="231.3" y="32.7">{HVCOUNTERS}</text>
<text x="242.2" y="42.9">FX[0..7]</text>
<text x="49" y="56.9">D[0..15]</text>
<text x="49.1" y="54.3">A[1..20]</text>
<text x="231.3" y="56.9">D[0..15]</text>
<text x="231.3" y="54.3">A[1..11]</text>
<text x="93.6" y="86.1">{HVCOUNTERS}</text>
<text x="280.9" y="117.8">D[0..7]</text>
<text x="280.9" y="115.3">A[1..12]</text>
<text x="189.8" y="131.8">HD[2..8]</text>
<text x="190" y="129.2">VD[0..7]</text>
<text x="231.3" y="129.2">VD[0..7]</text>
<text x="231.3" y="131.8">HD[2..8]</text>
<text x="280.9" y="130.5">FX[0..7]</text>
<text x="189.7" y="136.9">W[0..15]</text>
<text x="190.1" y="134.3">HJ[0..1]</text>
<text x="231.3" y="134.3">HJ[0..1]</text>
<text x="231.3" y="136.9">W[0..15]</text>
<text x="243.1" y="133.1">OCD[0..7]</text>
<text x="280.9" y="135.6">1C[0..6]</text>
<text x="280.9" y="133.1">OCD[0..7] GREEN</text>
<text x="191.1" y="141.9">C[0..3]</text>
<text x="231.3" y="141.9">C[0..3]</text>
<text x="280.9" y="138.1">2C[0..6]</text>
<text x="327.9" y="139.4">A[1..16]</text>
<text x="327.9" y="141.9">D[0..7]</text>
<text x="176.7" y="148.3">A[1..19]</text>
<text x="189.9" y="144.5">CX[0..3]</text>
<text x="231.3" y="144.5">CX[0..3]</text>
<text x="367.2" y="144.5">D[0..7]</text>
<text x="176.7" y="150.8">D[0..15]</text>
<text x="244.5" y="206.7">2C[0..6]</text>
<text x="244.5" y="204.2">1C[0..6]</text>
<text x="231.3" y="266.4">A[1..17]</text>
<text x="231.3" y="268.9">D[0..15]</text>
</g>
<g font-size="1.3" fill="#006464">
<text x="33" y="18.6">CPU</text>
<text x="53.7" y="22.6">PI0</text>
<text x="231.1" y="20.5">GFX - Fixed layer</text>
<text x="231.3" y="22.6">CLK2</text>
<text x="363.2" y="19.2">Timing diagrams</text>
<text x="48" y="27.6">COLORCS</text>
<text x="53.7" y="25.1">PI1</text>
<text x="231.3" y="27.6">P2H</text>
<text x="231.3" y="25.1">P1H</text>
<text x="49.3" y="30.2">MREAD1</text>
<text x="52.3" y="32.7">IOCS</text>
<text x="52.6" y="35.3">MRW</text>
<text x="231.3" y="35.3">TIM3</text>
<text x="231.3" y="30.2">P4H</text>
<text x="51.4" y="39.1">HFLIP</text>
<text x="231.3" y="39.1">HFLIP</text>
<text x="49.3" y="46.7">MREAD2</text>
<text x="51.4" y="42.9">FIXCS</text>
<text x="231.3" y="42.9">FIXCS</text>
<text x="231.3" y="46.7">MREAD2</text>
<text x="34.5" y="53">EXRES</text>
<text x="51.3" y="51.8">MUWR</text>
<text x="51.6" y="49.2">MLWR</text>
<text x="231.3" y="51.8">MUWR</text>
<text x="231.3" y="49.2">MLWR</text>
<text x="363.2" y="50.3">Sprite timing diagrams</text>
<text x="34.5" y="60.7">DMAINIT</text>
<text x="34.5" y="65.7">TIM1</text>
<text x="45.2" y="63.2">OCHAROMCS</text>
<text x="48.1" y="65.7">OBJSCRH</text>
<text x="51.7" y="60.7">VFLIP</text>
<text x="34.5" y="70.8">CPUCLK</text>
<text x="34.5" y="68.3">VBLANK</text>
<text x="48.4" y="68.3">OBJSCRV</text>
<text x="50.7" y="70.8">OBJCS</text>
<text x="229.9" y="69.4">Sprites 2</text>
<text x="34.5" y="73.4">CPURES</text>
<text x="34.5" y="75.9">FIXDTAC</text>
<text x="231.3" y="75.9">CLK22</text>
<text x="231.3" y="73.4">CLK21</text>
<text x="34.5" y="81">MINT16EN</text>
<text x="50.5" y="83.5">DMACS</text>
<text x="85.1" y="79.5">Timing</text>
<text x="86.6" y="83.5">DMACS</text>
<text x="103.7" y="83.5">P4H</text>
<text x="231.3" y="78.4">CLR</text>
<text x="231.3" y="83.5">N2H</text>
<text x="231.3" y="81">P2H</text>
<text x="86.6" y="86.1">FIXCS</text>
<text x="86.6" y="88.6">HFLIP</text>
<text x="231.3" y="86.1">P256VD</text>
<text x="86.6" y="91.1">VFLIP</text>
<text x="100.4" y="93.7">VCNTEN</text>
<text x="103.9" y="91.1">X1S</text>
<text x="231.3" y="91.1">X1S</text>
<text x="231.3" y="93.7">VCNTEN</text>
<text x="86.6" y="97.5">RST</text>
<text x="102.8" y="100">CLK2</text>
<text x="105.1" y="96.2">D0</text>
<text x="175.3" y="96">Sprites1</text>
<text x="101.6" y="105.1">CLK22</text>
<text x="101.6" y="102.6">CLK21</text>
<text x="104" y="107.7">CLR</text>
<text x="176.7" y="102.6">CLK21</text>
<text x="176.7" y="107.7">CLR</text>
<text x="279.4" y="103.7">Color mixer</text>
<text x="280.9" y="107.7">CLK2</text>
<text x="103.7" y="110.2">P1H</text>
<text x="103.7" y="112.7">P2H</text>
<text x="176.7" y="110.2">P1H</text>
<text x="176.7" y="112.7">P2H</text>
<text x="326.4" y="113.8">IO</text>
<text x="99.9" y="117.8">N2HP4H</text>
<text x="103.7" y="115.3">N2H</text>
<text x="176.7" y="117.8">N2HP4H</text>
<text x="176.7" y="115.3">N2H</text>
<text x="327.9" y="117.8">SPEAKER+</text>
<text x="49.4" y="121.6">V1SCRH</text>
<text x="49.4" y="124.2">V2SCRH</text>
<text x="100.3" y="122.9">P256VD</text>
<text x="104.5" y="125.4">TIM</text>
<text x="105" y="120.4">8H</text>
<text x="176.7" y="125.4">TIM</text>
<text x="176.7" y="122.9">P256VD</text>
<text x="176.7" y="120.4">8H</text>
<text x="191.3" y="122.9">FBWM1</text>
<text x="191.3" y="125.4">FBWM2</text>
<text x="192.7" y="120.4">OCHF</text>
<text x="231.3" y="120.4">OCHF</text>
<text x="231.3" y="122.9">FBWM1</text>
<text x="231.3" y="125.4">FBWM2</text>
<text x="280.9" y="120.4">MLWR</text>
<text x="327.9" y="125.4">BUSY</text>
<text x="327.9" y="122.9">BSY</text>
<text x="327.9" y="120.4">SPEAKER-</text>
<text x="44.2" y="126.7">SVCHAROMCS</text>
<text x="46.9" y="131.8">SCVRAMCS</text>
<text x="49.8" y="129.2">VRCSET</text>
<text x="96.8" y="130.5">OBJBUFINIT</text>
<text x="103.3" y="128">TIM3</text>
<text x="176.7" y="130.5">OBJBUFINIT</text>
<text x="176.7" y="128">TIM3</text>
<text x="293.1" y="130.5">RED</text>
<text x="327.9" y="130.5">RED</text>
<text x="365.8" y="127.8">Sound</text>
<text x="367.2" y="131.8">EXRES</text>
<text x="383.3" y="131.8">SPEAKER+</text>
<text x="50.2" y="136.9">MULWR</text>
<text x="50.5" y="134.3">SYSWR</text>
<text x="100.2" y="135.6">DMACLR</text>
<text x="100.2" y="133.1">DMAINIT</text>
<text x="176.7" y="135.6">DMACLR</text>
<text x="176.7" y="133.1">DMAINIT</text>
<text x="292" y="135.6">BLUE</text>
<text x="327.9" y="133.1">GREEN</text>
<text x="327.9" y="135.6">BLUE</text>
<text x="339.4" y="135.6">SOUND-ON</text>
<text x="367.2" y="135.6">SOUND-ON</text>
<text x="383.3" y="134.3">SPEAKER-</text>
<text x="96.7" y="138.1">OBJBUFCLR</text>
<text x="97.8" y="140.7">OSCANCLR</text>
<text x="101.7" y="143.2">FBREF</text>
<text x="176.7" y="143.2">FBREF</text>
<text x="176.7" y="138.1">OBJBUFCLR</text>
<text x="176.7" y="140.7">OSCANCLR</text>
<text x="192.9" y="139.4">VPD8</text>
<text x="231.3" y="139.4">VPD8</text>
<text x="337.7" y="138.1">SOUND-DATA</text>
<text x="346.4" y="140.7">SD0</text>
<text x="367.2" y="138.1">SOUND-DATA</text>
<text x="367.2" y="140.7">SD0</text>
<text x="388.4" y="140.7">BUSY</text>
<text x="389.7" y="138.1">BSY</text>
<text x="176.7" y="145.8">HFLIP</text>
<text x="231.3" y="148.3">HFLIP</text>
<text x="280.9" y="147">PI1</text>
<text x="280.9" y="144.5">PI0</text>
<text x="280.9" y="149.6">COLORCS</text>
<text x="327.9" y="145.8">IOCS</text>
<text x="327.9" y="148.3">EXRES</text>
<text x="176.7" y="155.9">MUWR</text>
<text x="176.7" y="153.4">MLWR</text>
<text x="231.3" y="150.8">VFLIP</text>
<text x="280.9" y="155.9">CBLK</text>
<text x="280.9" y="152.1">MREAD1</text>
<text x="327.9" y="150.8">MRW</text>
<text x="340.9" y="155.9">MINT16EN</text>
<text x="346.7" y="153.4">RST</text>
<text x="176.7" y="158.5">MREAD2</text>
<text x="176.7" y="161">OCHAROMCS</text>
<text x="280.9" y="158.5">CRTKILL</text>
<text x="327.9" y="158.5">CSYNC</text>
<text x="342.7" y="161">CRTKILL</text>
<text x="343.7" y="158.5">DMAON</text>
<text x="101.4" y="163.5">CSYNC</text>
<text x="102.7" y="166.1">CBLK</text>
<text x="176.7" y="163.5">OBJSCRH</text>
<text x="176.7" y="166.1">OBJSCRV</text>
<text x="394.3" y="166.1">U228B</text>
<text x="176.7" y="168.6">OBJCS</text>
<text x="176.7" y="171.2">DMAON</text>
<text x="176.7" y="173.7">CRTKILL</text>
<text x="193.9" y="171.2">DMA</text>
<text x="372.3" y="171.2">74LS04</text>
<text x="372.7" y="168.6">U216D</text>
<text x="393.9" y="168.6">74LS21</text>
<text x="103.9" y="176.2">CS1</text>
<text x="103.9" y="178.8">CS2</text>
<text x="231.3" y="176.2">CS1</text>
<text x="231.3" y="178.8">CS2</text>
<text x="103.9" y="181.3">RS1</text>
<text x="103.9" y="183.9">RS2</text>
<text x="231.3" y="181.3">RS1</text>
<text x="231.3" y="183.9">RS2</text>
<text x="372.8" y="185.1">U205E</text>
<text x="393" y="184.5">U197C</text>
<text x="101.3" y="191.5">HSYNC</text>
<text x="103.9" y="186.4">OE1</text>
<text x="103.9" y="188.9">OE2</text>
<text x="231.3" y="191.5">HSYNC</text>
<text x="231.3" y="186.4">OE1</text>
<text x="231.3" y="188.9">OE2</text>
<text x="372.3" y="187.7">74LS07</text>
<text x="392.6" y="187">74LS07</text>
<text x="104.8" y="194">WR</text>
<text x="231.3" y="194">WR</text>
<text x="229.9" y="200.2">GFX - Tiles</text>
<text x="231.3" y="202.9">CLK2</text>
<text x="100.5" y="208">VBLANK</text>
<text x="101.6" y="205.4">EXRES</text>
<text x="231.3" y="208">CLR</text>
<text x="231.3" y="205.4">EXRES</text>
<text x="100.1" y="215.6">FIXDTAC</text>
<text x="100.1" y="213.1">CPURES</text>
<text x="100.1" y="210.5">CPUCLK</text>
<text x="231.3" y="210.5">P2H</text>
<text x="231.3" y="213.1">P4H</text>
<text x="231.3" y="215.6">N2H</text>
<text x="310.5" y="214.3">U205D</text>
<text x="332.2" y="214.3">U205F</text>
<text x="372.7" y="214.3">U226C</text>
<text x="393" y="214.3">U226B</text>
<text x="231.3" y="218.1">P1H</text>
<text x="231.3" y="220.7">N2HP4H</text>
<text x="310.1" y="216.9">74LS07</text>
<text x="331.6" y="216.9">74LS07</text>
<text x="372.3" y="216.9">74LS08</text>
<text x="392.6" y="216.9">74LS08</text>
<text x="105.3" y="223.2">1V</text>
<text x="231.3" y="225.8">VCNTEN</text>
<text x="231.3" y="223.2">1V</text>
<text x="86.6" y="233.4">DMA</text>
<text x="98" y="228.3">SYNCRLDV</text>
<text x="103.3" y="230.8">TIM1</text>
<text x="104" y="233.4">RAS</text>
<text x="231.3" y="233.4">RAS</text>
<text x="231.3" y="228.3">SYNCRLDV</text>
<text x="231.3" y="230.8">TIM1</text>
<text x="353.7" y="232.1">U225B</text>
<text x="372.8" y="232.1">U225A</text>
<text x="398.3" y="233.4">U210A</text>
<text x="231.3" y="238.5">HSYNC</text>
<text x="231.3" y="235.9">HFLIP</text>
<text x="308.8" y="239.7">74LS07</text>
<text x="310" y="237.2">A23F</text>
<text x="330.4" y="237.2">74LS32</text>
<text x="330.9" y="234.7">U198A</text>
<text x="353.2" y="234.7">74LS08</text>
<text x="372.3" y="234.7">74LS08</text>
<text x="397.2" y="239.9" transform="rotate(-90 397.2 239.9)">S</text>
<text x="398.3" y="235.9">74LS74</text>
<text x="231.3" y="243.5">V2SCRH</text>
<text x="231.3" y="241">V1SCRH</text>
<text x="392.2" y="241">D</text>
<text x="392.2" y="243.5">C J23</text>
<text x="398.8" y="241">Q</text>
<text x="231.3" y="251.2">SCVRAMCS</text>
<text x="231.3" y="246.1">SVCHAROMCS</text>
<text x="231.3" y="248.6">VRCSET</text>
<text x="397.2" y="246.6" transform="rotate(-90 397.2 246.6)">R</text>
<text x="398.8" y="246.1">Q</text>
<text x="231.3" y="256.2">MLWR</text>
<text x="231.3" y="253.7">SYSWR</text>
<text x="231.3" y="258.8">MUWR</text>
<text x="231.3" y="263.9">MREAD2</text>
<text x="231.3" y="261.3">MULWR</text>
<text x="231.3" y="271.5">CRTKILL</text>
</g>
<g font-size="1.3" fill="#0f0f0f">
<text x="59.7" y="21.5">PI0</text>
<text x="59.7" y="24">PI1</text>
<text x="59.7" y="26.5">COLORCS</text>
<text x="59.7" y="29.1">MREAD1</text>
<text x="59.7" y="34.2">MRW</text>
<text x="59.7" y="31.6">IOCS</text>
<text x="26.7" y="51.9">EXRES</text>
<text x="109.2" y="95.1">D0</text>
<text x="359.4" y="130.7">EXRES</text>
<text x="270.5" y="143.4">PI0</text>
<text x="270.5" y="148.5">COLORCS</text>
<text x="270.5" y="145.9">PI1</text>
<text x="306.1" y="144.7">IOCS</text>
<text x="306.1" y="147.2">EXRES</text>
<text x="306.1" y="149.7">MRW</text>
<text x="270.5" y="151">MREAD1</text>
<text x="118.1" y="204.3">EXRES</text>
</g>
<g font-size="1.3" fill="#725600">
<text x="363.2" y="45.5">File: timing_diagrams.kicad_sch</text>
<text x="229.9" y="60.7">File: GFX-Fixed layer.kicad_sch</text>
<text x="363.2" y="76">File: sprite_timing_diagrams.kicad_sch</text>
<text x="185.4" y="95.7">File: sprites1.kicad_sch</text>
<text x="33" y="142">File: cpu.kicad_sch</text>
<text x="365.8" y="148.3">File: sound.kicad_sch</text>
<text x="279.4" y="162.3">File: color_mixer.kicad_sch</text>
<text x="326.4" y="164.9">File: io.kicad_sch</text>
<text x="231.1" y="168.1">File: sprites2.kicad_sch</text>
<text x="85.1" y="236">File: timing.kicad_sch</text>
<text x="229.9" y="274.1">File: GFX-Tiles.kicad_sch</text>
</g>
<g font-size="1.3" fill="#840084">
<text x="373.9" y="173.7">M11</text>
<text x="395.6" y="176.2">E19</text>
<text x="373.9" y="190.2">H29</text>
<text x="394.4" y="189.6">A22</text>
<text x="311.7" y="219.4">H29</text>
<text x="333.3" y="219.4">H29</text>
<text x="374.1" y="219.4">J27</text>
<text x="394.4" y="219.4">J27</text>
<text x="332.2" y="239.7">F15</text>
<text x="354.9" y="237.2">D30</text>
<text x="374" y="237.2">D30</text>
</g>
<g font-size="1.3" fill="#a90000">
<text x="390.5" y="174">10</text>
<text x="391.1" y="171.4">9</text>
<text x="369.5" y="177.8">9</text>
<text x="380.9" y="177.8">8</text>
<text x="390.5" y="176.5">12</text>
<text x="390.5" y="179">13</text>
<text x="402.5" y="175.2">8</text>
<text x="368.9" y="195.6">11</text>
<text x="380.3" y="195.6">10</text>
<text x="389.8" y="195.6">5</text>
<text x="401.2" y="195.6">6</text>
<text x="307.3" y="224.8">9</text>
<text x="318.7" y="224.8">8</text>
<text x="328.3" y="224.8">13</text>
<text x="339.7" y="224.8">12</text>
<text x="368.9" y="227.3">10</text>
<text x="369.5" y="222.2">9</text>
<text x="380.9" y="224.8">8</text>
<text x="389.8" y="222.2">4</text>
<text x="389.8" y="227.3">5</text>
<text x="401.2" y="224.8">6</text>
<text x="396.2" y="236.9" transform="rotate(-90 396.2 236.9)">4</text>
<text x="305.4" y="245.1">13</text>
<text x="316.8" y="245.1">12</text>
<text x="327.8" y="242.5">1</text>
<text x="339" y="245.1">3</text>
<text x="350.4" y="240">4</text>
<text x="350.4" y="245.1">5</text>
<text x="361.9" y="242.5">6</text>
<text x="369.5" y="240">1</text>
<text x="369.5" y="245.1">2</text>
<text x="380.9" y="242.5">3</text>
<text x="389.2" y="240">2</text>
<text x="389.2" y="242.5">3</text>
<text x="401.9" y="240">5</text>
<text x="401.9" y="245.1">6</text>
<text x="327.8" y="247.6">2</text>
<text x="396.2" y="249.6" transform="rotate(-90 396.2 249.6)">1</text>
</g>
</svg>
